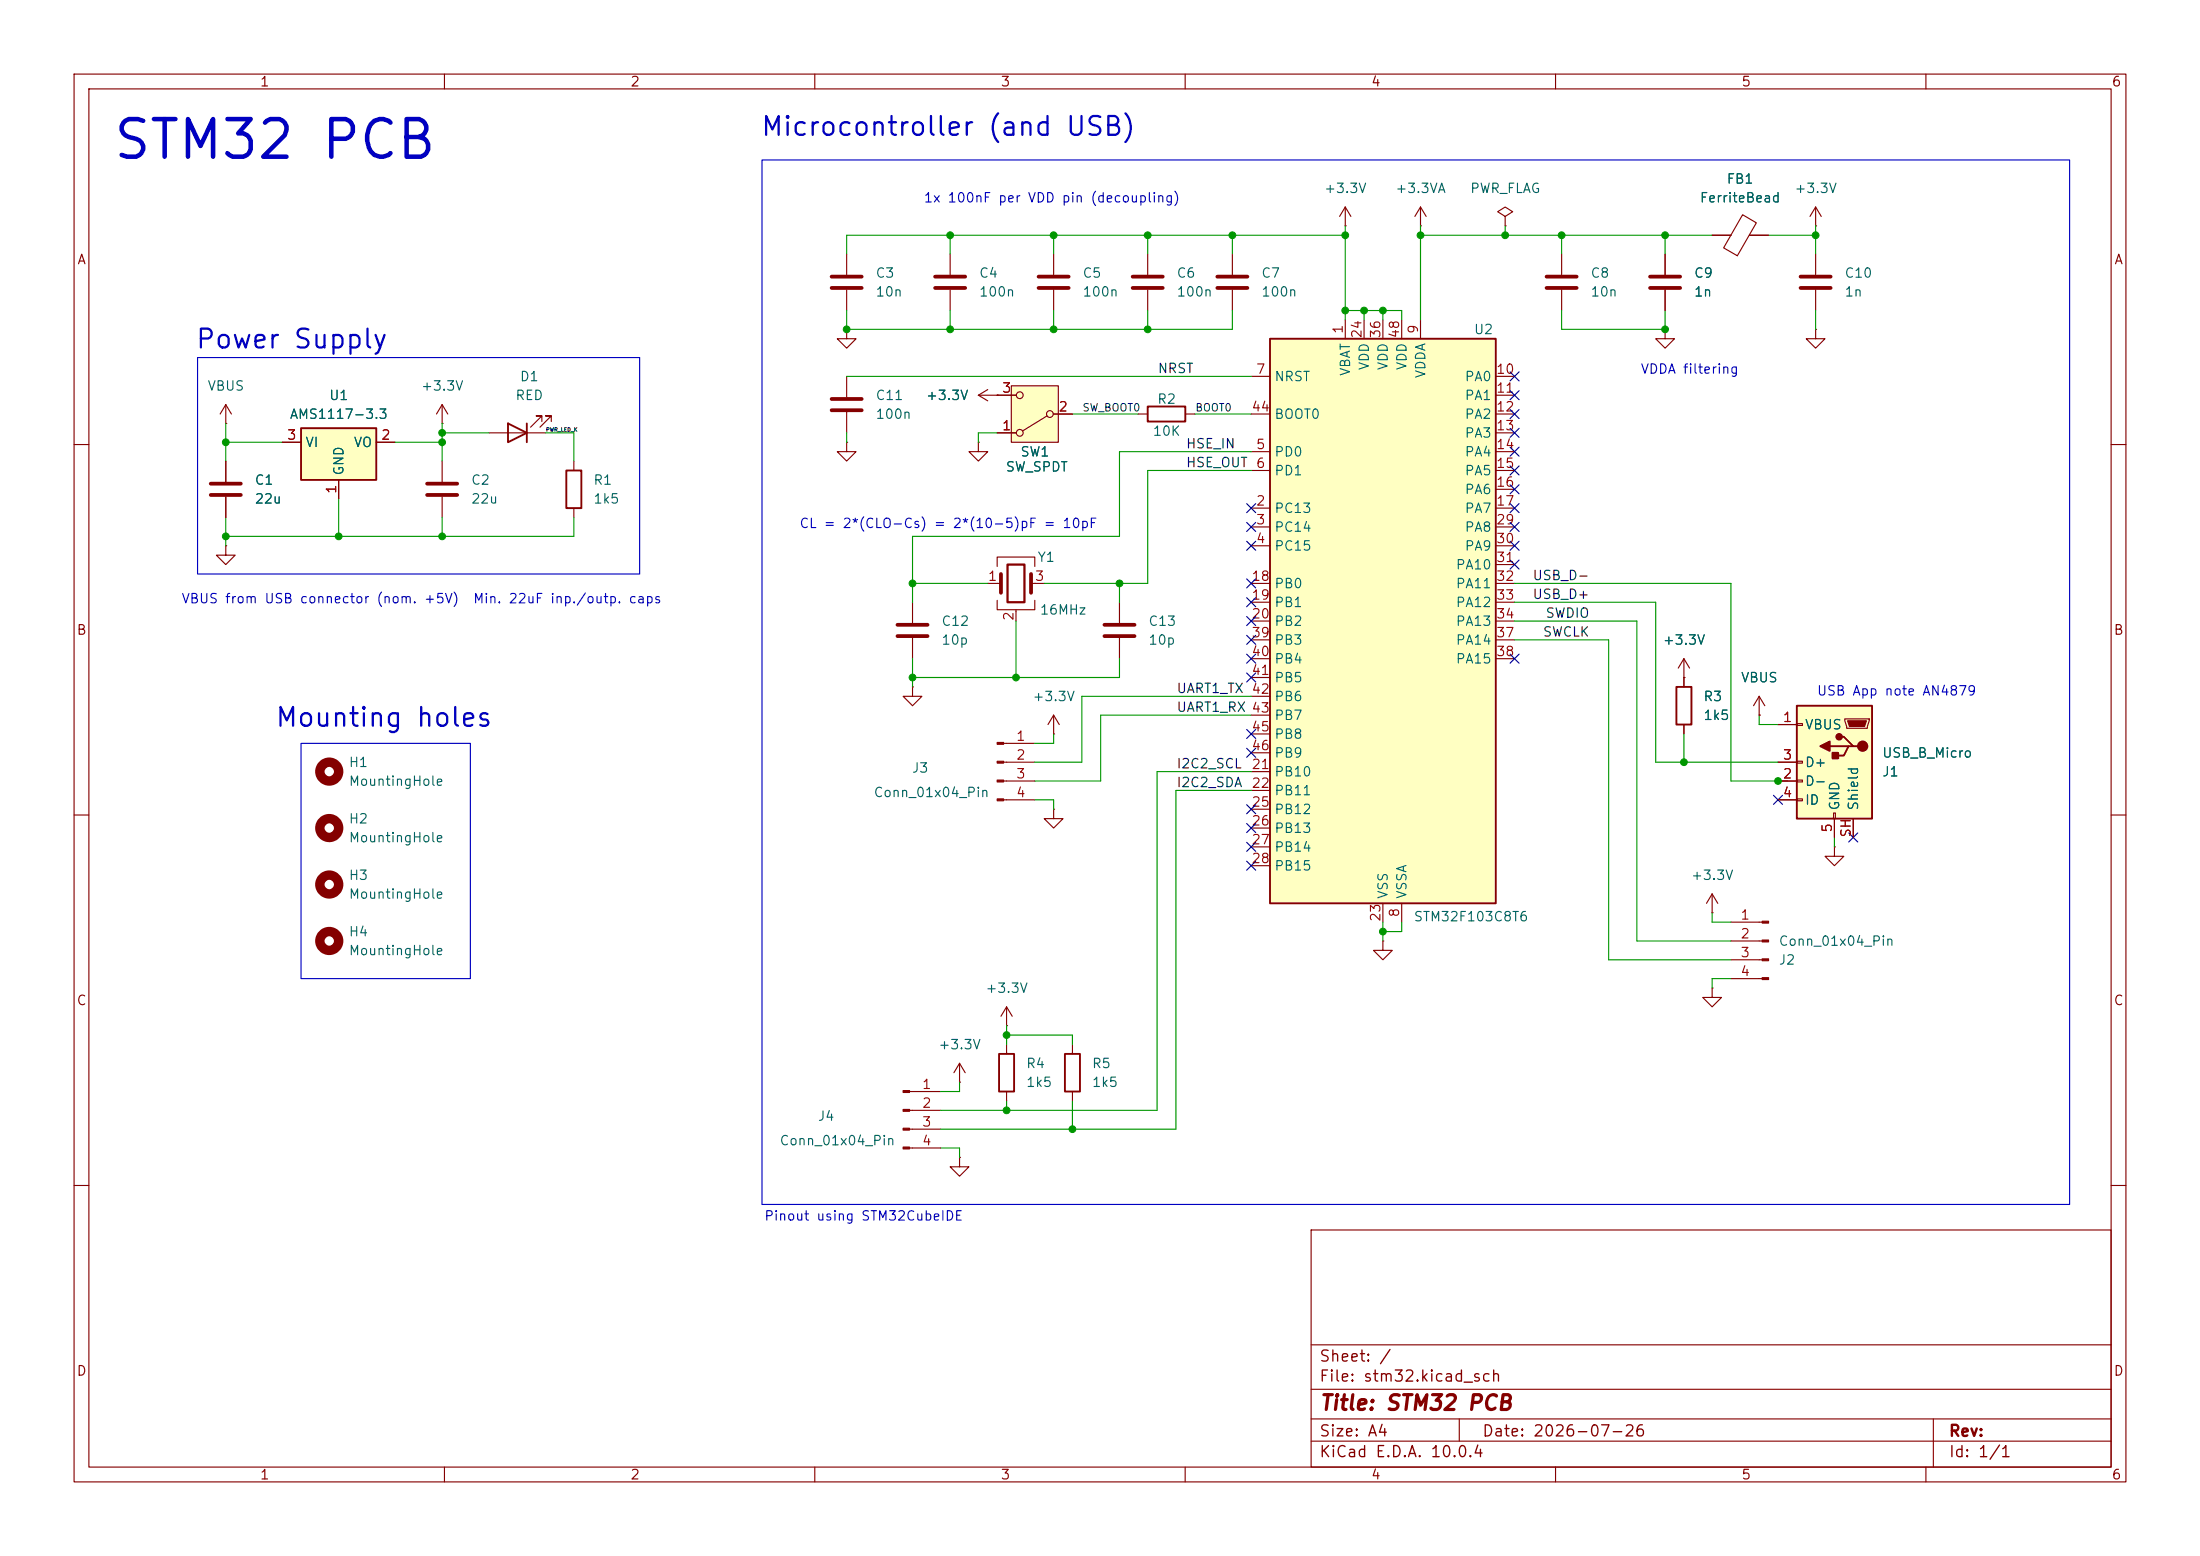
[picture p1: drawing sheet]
<svg xmlns="http://www.w3.org/2000/svg" width="297mm" height="210mm" viewBox="0 0 297 210" stroke-linecap="round" stroke-linejoin="round" font-family="sans-serif">
<g fill="none" stroke="#840000" stroke-width=".15">
<path d="M10 10h277v190h-277zM12 12h273v186h-273zM60 10v2M110 10v2M160 10v2M210 10v2M260 10v2M10 60h2M285 60h2M123.2 92.7v1.3h1.3l-1.3 1.3-1.3-1.3h1.3M123.2 92.7h.1M123.2 81.3v2.8"/>
<path d="M123.2 86.1v2.8M142.2 99.1h.1M142.2 96.5l-.7 1.3M142.2 96.5l.8 1.3M142.2 96.5v2.6M10 110h2M135.5 100.3h4.2M135.5 102.9h4.2M135.5 105.4h4.2M135.5 108h4.2M142.2 109.2v1.3h1.3l-1.3 1.3-1.2-1.3h1.2M142.2 109.2h.1"/>
<path d="M285 110h2M186.7 127v1.3h1.3l-1.3 1.2-1.3-1.2h1.3M186.7 127h.1M231.1 133.4v1.2h1.3l-1.3 1.3-1.2-1.3h1.2M231.1 133.4h.1M10 160h2M177 166h108v32h-108zM285 160h2M60 198v2M110 198v2M160 198v2M177 194.5h108"/>
<path d="M177 191.5h108M177 187.5h108M177 181.5h108M197 191.5v3M210 198v2M260 198v2M261 191.5v6.5"/>
</g>
<path d="M121.2 84.3h4M121.2 85.9h4" fill="none" stroke="#840000" stroke-width=".51"/>
<g fill="#840000" stroke="#840000" stroke-width=".15">
<path d="M134.6 100.2h.9v.3h-.9z"/>
<path d="M134.6 102.7h.9v.3h-.9z"/>
<path d="M134.6 105.3h.9v.2h-.9z"/>
<path d="M134.6 107.8h.9v.3h-.9z"/>
</g>
<path d="M136.5 52.1h6.4v7.6h-6.4z" fill="#ffffc2"/>
<g fill="none" stroke="#840000" stroke-width=".15">
<path d="M134.6 58.4h2.6M134.6 53.3h2.6M136.5 52.1h6.4v7.6h-6.4zM141.4 56.1l-3.4 2.1M142.2 55.9h2.6M153.7 55.9h1.2M160 55.9h1.3M151.1 81.3v2.8M151.1 86.1v2.8M233.7 124.5h4.2M233.7 127h4.2M233.7 129.5h4.2"/>
<path d="M233.7 132.1h4.2"/>
<circle cx="137.7" cy="58.4" r=".46"/>
<circle cx="137.7" cy="53.3" r=".46"/>
<circle cx="141.7" cy="55.9" r=".46"/>
</g>
<path d="M154.9 54.9h5.1v2h-5.1z" fill="none" stroke="#840000" stroke-width=".25"/>
<path d="M149.1 84.3h4.1M149.1 85.9h4.1" fill="none" stroke="#840000" stroke-width=".51"/>
<g fill="#840000" stroke="#840000" stroke-width=".15">
<path d="M237.9 124.3h.9v.3h-.9z"/>
<path d="M237.9 126.9h.9v.2h-.9z"/>
<path d="M237.9 129.4h.9v.3h-.9z"/>
<path d="M237.9 132h.9v.2h-.9z"/>
</g>
<path d="M171.4 45.7h30.5v76.2h-30.5z" fill="#ffffc2"/>
<path d="M68.6 57.2l2.5 1.2-2.5 1.3zM71.1 57.2v2.5M171.4 45.7h30.5v76.2h-30.5zM76.5 63.5h2v5.1h-2z" fill="none" stroke="#840000" stroke-width=".25"/>
<g fill="none" stroke="#840000" stroke-width=".15">
<path d="M231.1 31.8h2.6M235.3 29l1.8 1.1-2.6 4.4-1.8-1zM236.2 31.8h2.6M30.5 57.2h.1M30.5 54.6v2.6M30.5 54.6l-.8 1.3M30.5 54.6l.7 1.3M59.7 57.2h.1M59.7 54.6l-.8 1.3M59.7 54.6l.8 1.3M59.7 54.6v2.6M66 58.4h7.7"/>
<path d="M73.2 56.9v-.8h-.8h.8l-1.6 1.6M74.4 56.9v-.8h-.7h.7l-1.5 1.6M168.9 50.8h2.5M168.9 55.9h2.5M181.6 43.2v2.5M184.1 43.2v2.5M186.7 43.2v2.5M189.2 43.2v2.5M191.8 43.2v2.5M201.9 50.8h2.6M201.9 53.3h2.6M201.9 55.9h2.6"/>
<path d="M201.9 58.4h2.6M30.5 73.7v1.2h1.2l-1.2 1.3-1.3-1.3h1.3M30.5 73.7h.1M30.5 62.2v2.8M30.5 67.1v2.8M77.5 62.2v1.3M77.5 68.6v1.3M168.9 68.6h2.5M168.9 71.1h2.5M168.9 73.7h2.5M168.9 61h2.5M168.9 63.5h2.5"/>
<path d="M168.9 78.7h2.5M201.9 68.6h2.6M201.9 71.1h2.6M201.9 73.7h2.6M201.9 61h2.6M201.9 63.5h2.6M201.9 66h2.6M201.9 78.7h2.6M201.9 76.2h2.6M168.9 81.3h2.5M168.9 83.8h2.5M168.9 86.4h2.5"/>
<path d="M168.9 88.9h2.5M168.9 91.4h2.5M168.9 94h2.5M168.9 96.5h2.5M168.9 99.1h2.5M201.9 81.3h2.6M201.9 83.8h2.6M201.9 86.4h2.6M201.9 88.9h2.6M168.9 104.1h2.5M168.9 106.7h2.5M168.9 109.2h2.5"/>
<path d="M168.9 111.8h2.5M168.9 114.3h2.5M168.9 116.8h2.5M168.9 101.6h2.5M186.7 121.9v2.6M189.2 121.9v2.6"/>
</g>
<path d="M28.4 65.3h4.1M28.4 66.8h4.1" fill="none" stroke="#840000" stroke-width=".51"/>
<path d="M40.6 57.8h10.2v7h-10.2z" fill="#ffffc2"/>
<path d="M40.6 57.8h10.2v7h-10.2zM226.3 92.7h2v5.1h-2zM143.8 142.2h2v5.1h-2z" fill="none" stroke="#840000" stroke-width=".25"/>
<g fill="none" stroke="#840000" stroke-width=".15">
<path d="M191.8 30.5h.1M191.8 27.9l-.8 1.3M191.8 27.9l.7 1.3M191.8 27.9v2.6M203.2 29.2l1-.6-1-.7-1 .7 1 .6v1.3M203.2 30.5h.1M210.8 34.3v2.8M210.8 39.1v2.8M38.1 59.7h2.5M50.8 59.7h2.5M45.7 64.8v2.5M59.7 62.2v2.8"/>
<path d="M59.7 67.1v2.8M227.3 91.4h.1M227.3 88.9l-.7 1.3M227.3 88.9l.8 1.3M227.3 88.9v3.8M227.3 97.8v1.3M237.5 96.5h.1M237.5 94l-.8 1.3M237.5 94l.8 1.3M237.5 94v2.5M135.9 138.4h.1M135.9 135.9l-.8 1.3"/>
<path d="M135.9 135.9l.8 1.3M135.9 135.9v2.5M231.1 123.2h.1M231.1 120.7l-.7 1.2M231.1 120.7l.8 1.2M231.1 120.7v2.5M122.8 147.3h4.2M122.8 149.9h4.2M122.8 152.4h4.2M122.8 154.9h4.2M129.5 146.1h.1M129.5 156.2v1.3h1.3l-1.3 1.3-1.2-1.3h1.2"/>
<path d="M129.5 156.2h.1M129.5 143.5l-.7 1.3M129.5 143.5l.8 1.3M129.5 143.5v2.6M144.8 141v1.2M144.8 147.3v1.3"/>
</g>
<g fill="none" stroke="#840000" stroke-width="1.3">
<circle cx="44.4" cy="119.4" r="1.27"/>
<circle cx="44.4" cy="111.8" r="1.27"/>
<circle cx="44.4" cy="104.1" r="1.27"/>
<circle cx="44.4" cy="127" r="1.27"/>
</g>
<path d="M208.8 37.3h4.1M208.8 38.9h4.1M57.7 65.3h4M57.7 66.8h4" fill="none" stroke="#840000" stroke-width=".51"/>
<g fill="#840000" stroke="#840000" stroke-width=".15">
<path d="M121.9 147.2h.9v.2h-.9z"/>
<path d="M121.9 149.7h.9v.3h-.9z"/>
<path d="M121.9 152.3h.9v.2h-.9z"/>
<path d="M121.9 154.8h.9v.3h-.9z"/>
</g>
<path d="M242.6 95.3h10.1v15.2h-10.1z" fill="#ffffc2"/>
<path d="M242.6 95.3h10.1v15.2h-10.1zM248.3 99.4h.6l1.3 1.3h.6M247 100.7h2.6M250.2 100.7h-.6l-.7 1.3h-1.3M134.9 142.2h2v5.1h-2z" fill="none" stroke="#840000" stroke-width=".25"/>
<g fill="none" stroke="#840000" stroke-width=".15">
<path d="M114.3 34.3v2.8M114.3 39.1v2.8M128.3 34.3v2.8M128.3 39.1v2.8M142.2 34.3v2.8M142.2 39.1v2.8M154.9 34.3v2.8M154.9 39.1v2.8M166.4 34.3v2.8M166.4 39.1v2.8M181.6 30.5h.1M181.6 27.9l-.8 1.3"/>
<path d="M181.6 27.9l.8 1.3M181.6 27.9v2.6M224.8 34.3v2.8M224.8 39.1v2.8M231.1 31.8h2.6M236.2 31.8h2.6M245.1 30.5h.1M245.1 27.9l-.8 1.3M245.1 27.9l.8 1.3M245.1 27.9v2.6M245.1 34.3v2.8M245.1 39.1v2.8"/>
<path d="M38.1 59.7h2.5M50.8 59.7h2.5M114.3 44.5v1.2h1.3l-1.3 1.3-1.3-1.3h1.3M114.3 44.5h.1M114.3 59.7v1.3h1.3l-1.3 1.2-1.3-1.2h1.3M114.3 59.7h.1M114.3 50.8v2.8M114.3 55.6v2.8M132.1 59.7v1.3h1.2l-1.2 1.2-1.3-1.2h1.3M132.1 59.7h.1M132.1 53.3l1.2 .8M132.1 53.3h5.1"/>
<path d="M133.3 52.6l-1.2 .7M134.6 53.3h.1M134.6 58.4h2.6M142.2 55.9h2.6M224.8 44.5v1.2h1.3l-1.3 1.3-1.3-1.3h1.3M224.8 44.5h.1M245.1 44.5v1.2h1.3l-1.3 1.3-1.3-1.3h1.3M245.1 44.5h.1M30.5 62.2v2.8M30.5 67.1v2.8M45.7 64.8v2.5M133.3 78.7h1.8"/>
<path d="M134.6 76.5v-1.3h5.1v1.3M139.2 78.7h1.8M134.6 81v1.3h5.1v-1.3M137.2 82.3v1.5M227.3 91.4h.1M227.3 91.4v1.3M227.3 97.8v1.3M237.5 96.5h.1M240 97.8h2.6M242.6 97.7h.7v.2h-.7zM249 97h3.3v.3l-.2 1h-2.8zM240 105.4h2.6"/>
<path d="M240 102.9h2.6M240 108h2.6M242.6 102.7h.7v.3h-.7zM242.6 105.3h.7v.2h-.7zM242.6 107.8h.7v.3h-.7zM247.5 109.7h.3v.8h-.3zM247.6 114.3v1.3h1.3l-1.3 1.2-1.2-1.2h1.2M247.6 114.3h.1M247.6 110.5v2.5M250.2 110.5v2.5M135.9 141v1.2M135.9 147.3v1.3"/>
</g>
<path d="M249.4 97.3h2.6l-.3 .7h-2z" fill="#840000" stroke="#840000" stroke-width=".15"/>
<g fill="#840000" stroke="#840000" stroke-width=".25">
<path d="M247.4 101.6h.8v.8h-.8z"/>
<path d="M245.7 100.7l1.3-.6v1.2z"/>
<circle cx="251.5" cy="100.7" r=".63"/>
<circle cx="248.3" cy="99.4" r=".38"/>
</g>
<g fill="none" stroke="#840000" stroke-width=".51">
<path d="M112.3 37.3h4M112.3 38.9h4M126.2 37.3h4.1M126.2 38.9h4.1M140.2 37.3h4.1M140.2 38.9h4.1M152.9 37.3h4.1M152.9 38.9h4.1M164.3 37.3h4.1M164.3 38.9h4.1M222.8 37.3h4M222.8 38.9h4"/>
<path d="M243.1 37.3h4M243.1 38.9h4M112.3 53.8h4M112.3 55.4h4M135.1 77.5v2.5M139.2 77.5v2.5"/>
</g>
<path d="M136 76.2h2.3v5.1h-2.3z" fill="none" stroke="#840000" stroke-width=".3"/>
<g fill="none" stroke="#009600" stroke-width=".15">
<path d="M128.3 31.8v2.5M142.2 31.8v2.5M154.9 31.8v2.5M166.4 31.8v2.5M181.6 31.8h-67.3v2.5M181.6 30.5v12.7M191.8 31.8h39.3M191.8 30.5v12.7M203.2 30.5v1.3M210.8 31.8v2.5M224.8 31.8v2.5M238.8 31.8h6.3"/>
<path d="M245.1 30.5v3.8M30.5 57.2v5M30.5 59.7h7.6M53.3 59.7h6.4M59.7 57.2v5M59.7 58.4h6.3M73.7 58.4h3.8v3.8M114.3 50.8h54.6M114.3 41.9v2.6h52.1v-2.6M114.3 58.4v1.3M128.3 41.9v2.6M134.6 58.4h-2.5v1.3"/>
<path d="M142.2 41.9v2.6M144.8 55.9h8.9M154.9 41.9v2.6M161.3 55.9h7.6M181.6 41.9h7.6v1.3M184.1 41.9v1.3M186.7 41.9v1.3M210.8 41.9v2.6h14v-2.6M245.1 41.9v2.6M30.5 69.9v3.8M45.7 67.3v5.1M59.7 69.9v2.5"/>
<path d="M77.5 69.9v2.5h-47M123.2 78.7h10.1M151.1 78.7v2.6M168.9 61h-17.8v11.4h-27.9v8.9M168.9 63.5h-14v15.2h-13.9M204.5 78.7h29.2v26.7h7.6M123.2 88.9v3.8M137.2 83.8v7.6M142.2 99.1v1.2h-2.5M151.1 88.9v2.5h-27.9M168.9 96.5h-20.3v8.9h-8.9M168.9 94h-22.9v8.9h-6.3"/>
<path d="M204.5 81.3h19v21.6h16.5M204.5 83.8h16.5v43.2h12.7M204.5 86.4h12.7v43.1h16.5M227.3 99.1v3.8M237.5 96.5v1.3h2.5M139.7 108h2.5v1.2M168.9 104.1h-12.7v45.8h-29.2M168.9 106.7h-10.2v45.7h-31.7M247.6 113v1.3M135.9 139.7h8.9v1.3M135.9 138.4v2.6M186.7 124.5v2.5"/>
<path d="M189.2 124.5v1.2h-2.5M231.1 123.2v1.3h2.6M233.7 132.1h-2.6v1.3M127 154.9h2.5v1.3M129.5 146.1v1.2h-2.5M135.9 148.6v1.3M144.8 148.6v3.8"/>
</g>
<g fill="none" stroke="#000084" stroke-width=".15">
<path d="M203.9 55.3l1.2 1.2M203.9 50.2l1.2 1.2M203.9 52.7l1.2 1.2M203.9 57.8l1.2 1.2M205.1 55.3l-1.2 1.2M205.1 50.2l-1.2 1.2M205.1 52.7l-1.2 1.2M205.1 57.8l-1.2 1.2M168.3 73.1l1.2 1.2M168.3 68l1.2 1.2M168.3 70.5l1.2 1.2M168.3 78.1l1.2 1.2"/>
<path d="M169.5 73.1l-1.2 1.2M169.5 68l-1.2 1.2M169.5 70.5l-1.2 1.2M169.5 78.1l-1.2 1.2M203.9 65.4l1.2 1.2M203.9 68l1.2 1.2M203.9 62.9l1.2 1.2M203.9 60.4l1.2 1.2M203.9 70.5l1.2 1.2M203.9 75.6l1.2 1.2M203.9 73.1l1.2 1.2M205.1 65.4l-1.2 1.2"/>
<path d="M205.1 68l-1.2 1.2M205.1 62.9l-1.2 1.2M205.1 60.4l-1.2 1.2M205.1 70.5l-1.2 1.2M205.1 75.6l-1.2 1.2M205.1 73.1l-1.2 1.2M168.3 90.8l1.2 1.2M168.3 80.7l1.2 1.2M168.3 88.3l1.2 1.2M168.3 85.8l1.2 1.2M168.3 83.2l1.2 1.2M168.3 98.5l1.2 1.2"/>
<path d="M169.5 90.8l-1.2 1.2M169.5 80.7l-1.2 1.2M169.5 85.8l-1.2 1.2M169.5 88.3l-1.2 1.2M169.5 98.5l-1.2 1.2M169.5 83.2l-1.2 1.2M203.9 88.3l1.2 1.2M205.1 88.3l-1.2 1.2M168.3 101l1.2 1.2M168.3 108.6l1.2 1.2M168.3 116.2l1.2 1.2M168.3 111.2l1.2 1.2"/>
<path d="M168.3 113.7l1.2 1.2M169.5 101l-1.2 1.2M169.5 111.2l-1.2 1.2M169.5 108.6l-1.2 1.2M169.5 116.2l-1.2 1.2M169.5 113.7l-1.2 1.2M239.4 107.3l1.2 1.3M240.6 107.3l-1.2 1.3M249.6 112.4l1.2 1.2M250.8 112.4l-1.2 1.2"/>
</g>
<path d="M102.9 21.6h176.5v141h-176.5zM26.7 48.3h59.7v29.2h-59.7zM40.6 100.3h22.9v31.8h-22.9z" fill="none" stroke="#0000c2" stroke-width=".15"/>
<g fill="#009600" stroke="#009600" stroke-width=".14">
<circle cx="184.1" cy="41.9" r=".46"/>
<circle cx="166.4" cy="31.8" r=".46"/>
<circle cx="181.6" cy="41.9" r=".46"/>
<circle cx="181.6" cy="31.8" r=".46"/>
<circle cx="186.7" cy="41.9" r=".46"/>
<circle cx="203.2" cy="31.8" r=".46"/>
<circle cx="210.8" cy="31.8" r=".46"/>
<circle cx="191.8" cy="31.8" r=".46"/>
<circle cx="224.8" cy="31.8" r=".46"/>
<circle cx="245.1" cy="31.8" r=".46"/>
<circle cx="224.8" cy="44.5" r=".46"/>
<circle cx="240" cy="105.4" r=".46"/>
<circle cx="227.3" cy="102.9" r=".46"/>
<circle cx="128.3" cy="31.8" r=".46"/>
<circle cx="142.2" cy="31.8" r=".46"/>
<circle cx="142.2" cy="44.5" r=".46"/>
<circle cx="154.9" cy="31.8" r=".46"/>
<circle cx="154.9" cy="44.5" r=".46"/>
<circle cx="151.1" cy="78.7" r=".46"/>
<circle cx="114.3" cy="44.5" r=".46"/>
<circle cx="128.3" cy="44.5" r=".46"/>
<circle cx="123.2" cy="91.4" r=".46"/>
<circle cx="135.9" cy="139.7" r=".46"/>
<circle cx="144.8" cy="152.4" r=".46"/>
<circle cx="135.9" cy="149.9" r=".46"/>
<circle cx="137.2" cy="91.4" r=".46"/>
<circle cx="30.5" cy="59.7" r=".46"/>
<circle cx="59.7" cy="58.4" r=".46"/>
<circle cx="59.7" cy="59.7" r=".46"/>
<circle cx="45.7" cy="72.4" r=".46"/>
<circle cx="59.7" cy="72.4" r=".46"/>
<circle cx="30.5" cy="72.4" r=".46"/>
<circle cx="186.7" cy="125.7" r=".46"/>
<circle cx="123.2" cy="78.7" r=".46"/>
</g>
<text font-size="5.1" fill="#0000c2" x="15" y="22.7">STM32 PCB</text>
<g font-size="2.5" fill="#0000c2">
<text x="102.6" y="19">Microcontroller (and USB)</text>
<text x="26.3" y="47.7">Power Supply</text>
<text x="37" y="98.7">Mounting holes</text>
</g>
<text font-size="2" fill="#840000" x="178" y="190.8">Title: STM32 PCB</text>
<g font-size="1.5" fill="#840000">
<text x="178" y="184.2">Sheet: /</text>
<text x="178" y="186.9">File: stm32.kicad_sch</text>
<text x="178" y="197.1">KiCad E.D.A. 10.0.4</text>
<text x="178" y="194.3">Size: A4</text>
<text x="200" y="194.3">Date: 2026-07-26</text>
<text x="263" y="194.3">Rev:</text>
<text x="263" y="197.1">Id: 1/1</text>
</g>
<g font-size="1.3" fill="#840000">
<text x="35" y="12">1</text>
<text x="85" y="12">2</text>
<text x="135" y="12">3</text>
<text x="185" y="12">4</text>
<text x="235" y="12">5</text>
<text x="285" y="12">6</text>
<text x="10.3" y="36">A</text>
<text x="285.3" y="36">A</text>
<text x="10.3" y="86">B</text>
<text x="285.3" y="86">B</text>
<text x="10.3" y="136">C</text>
<text x="285.3" y="136">C</text>
<text x="10.3" y="186">D</text>
<text x="285.3" y="186">D</text>
<text x="35" y="200">1</text>
<text x="85" y="200">2</text>
<text x="135" y="200">3</text>
<text x="185" y="200">4</text>
<text x="235" y="200">5</text>
<text x="285" y="200">6</text>
</g>
<g font-size="1.3" fill="#0000c2">
<text x="124.6" y="27.6">1x 100nF per VDD pin (decoupling)</text>
<text x="221.4" y="50.8">VDDA filtering</text>
<text x="107.8" y="71.6">CL = 2*(CLO-Cs) = 2*(10-5)pF = 10pF</text>
<text x="24.4" y="81.7">VBUS from USB connector (nom. +5V)</text>
<text x="63.8" y="81.7">Min. 22uF inp./outp. caps</text>
<text x="245.2" y="94.2">USB App note AN4879</text>
<text x="103.1" y="165.1">Pinout using STM32CubeIDE</text>
</g>
<g font-size="1.3" fill="#006464">
<text x="178.7" y="26.4">+3.3V</text>
<text x="188.3" y="26.4">+3.3VA</text>
<text x="198.4" y="26.4">PWR_FLAG</text>
<text x="229.4" y="27.6">FerriteBead</text>
<text x="233" y="25.1">FB1</text>
<text x="242.2" y="26.4">+3.3V</text>
<text x="118.1" y="37.8">C3</text>
<text x="118.1" y="40.3">10n</text>
<text x="132.1" y="37.8">C4</text>
<text x="132.1" y="40.3">100n</text>
<text x="146.1" y="37.8">C5</text>
<text x="146.1" y="40.3">100n</text>
<text x="158.8" y="37.8">C6</text>
<text x="158.8" y="40.3">100n</text>
<text x="170.2" y="37.8">C7</text>
<text x="170.2" y="40.3">100n</text>
<text x="214.6" y="37.8">C8</text>
<text x="214.6" y="40.3">10n</text>
<text x="228.6" y="37.8">C9</text>
<text x="228.6" y="40.3">1n</text>
<text x="248.9" y="40.3">1n</text>
<text x="248.9" y="37.8">C10</text>
<text x="198.9" y="45.4">U2</text>
<text x="27.9" y="53">VBUS</text>
<text x="56.7" y="53">+3.3V</text>
<text x="70.1" y="51.8">D1</text>
<text x="172" y="51.8">NRST</text>
<text x="182.6" y="50.8" transform="rotate(-90 182.6 50.8)">VBAT</text>
<text x="185.1" y="50.1" transform="rotate(-90 185.1 50.1)">VDD</text>
<text x="187.7" y="50.1" transform="rotate(-90 187.7 50.1)">VDD</text>
<text x="190.2" y="50.1" transform="rotate(-90 190.2 50.1)">VDD</text>
<text x="192.7" y="51.1" transform="rotate(-90 192.7 51.1)">VDDA</text>
<text x="197.7" y="51.8">PA0</text>
<text x="39" y="56.9">AMS1117-3.3</text>
<text x="44.3" y="54.3">U1</text>
<text x="69.5" y="54.3">RED</text>
<text x="118.1" y="56.9">100n</text>
<text x="118.1" y="54.3">C11</text>
<text x="124.9" y="54.3">+3.3V</text>
<text x="155.5" y="59.1">10K</text>
<text x="156.1" y="54.8">R2</text>
<text x="172" y="56.9">BOOT0</text>
<text x="197.7" y="54.3">PA1</text>
<text x="197.7" y="56.9">PA2</text>
<text x="197.7" y="59.4">PA3</text>
<text x="34.3" y="65.7">C1</text>
<text x="41.1" y="60.7">VI</text>
<text x="46.7" y="64.3" transform="rotate(-90 46.7 64.3)">GND</text>
<text x="47.7" y="60.7">VO</text>
<text x="63.5" y="65.7">C2</text>
<text x="80" y="65.7">R1</text>
<text x="135.7" y="64">SW_SPDT</text>
<text x="137.7" y="61.9">SW1</text>
<text x="172" y="61.9">PD0</text>
<text x="172" y="64.5">PD1</text>
<text x="197.7" y="61.9">PA4</text>
<text x="197.7" y="64.5">PA5</text>
<text x="34.3" y="68.3">22u</text>
<text x="63.5" y="68.3">22u</text>
<text x="80" y="68.3">1k5</text>
<text x="172" y="69.6">PC13</text>
<text x="197.7" y="67">PA6</text>
<text x="197.7" y="69.6">PA7</text>
<text x="140" y="76.2">Y1</text>
<text x="172" y="72.1">PC14</text>
<text x="172" y="74.6">PC15</text>
<text x="196.4" y="77.2">PA10</text>
<text x="197.7" y="72.1">PA8</text>
<text x="197.7" y="74.6">PA9</text>
<text x="140.3" y="83.3">16MHz</text>
<text x="172" y="79.7">PB0</text>
<text x="172" y="82.3">PB1</text>
<text x="196.4" y="79.7">PA11</text>
<text x="196.4" y="82.3">PA12</text>
<text x="127" y="84.8">C12</text>
<text x="127" y="87.3">10p</text>
<text x="154.9" y="84.8">C13</text>
<text x="154.9" y="87.3">10p</text>
<text x="172" y="84.8">PB2</text>
<text x="172" y="87.3">PB3</text>
<text x="172" y="89.9">PB4</text>
<text x="196.4" y="84.8">PA13</text>
<text x="196.4" y="87.3">PA14</text>
<text x="196.4" y="89.9">PA15</text>
<text x="224.4" y="87.3">+3.3V</text>
<text x="139.3" y="95">+3.3V</text>
<text x="172" y="92.4">PB5</text>
<text x="172" y="95">PB6</text>
<text x="229.9" y="95">R3</text>
<text x="234.9" y="92.4">VBUS</text>
<text x="172" y="97.5">PB7</text>
<text x="172" y="100">PB8</text>
<text x="229.9" y="97.5">1k5</text>
<text x="243.6" y="98.8">VBUS</text>
<text x="47" y="103.8">H1</text>
<text x="47" y="106.4">MountingHole</text>
<text x="117.9" y="107.9">Conn_01x04_Pin</text>
<text x="123" y="104.6">J3</text>
<text x="172" y="105.1">PB10</text>
<text x="172" y="107.7">PB11</text>
<text x="172" y="102.6">PB9</text>
<text x="243.6" y="106.4">D-</text>
<text x="243.6" y="103.8">D+</text>
<text x="254" y="105.1">J1</text>
<text x="254" y="102.6">USB_B_Micro</text>
<text x="47" y="111.5">H2</text>
<text x="172" y="110.2">PB12</text>
<text x="172" y="112.7">PB13</text>
<text x="243.6" y="108.9">ID</text>
<text x="248.6" y="109.5" transform="rotate(-90 248.6 109.5)">GND</text>
<text x="251.2" y="109.5" transform="rotate(-90 251.2 109.5)">Shield</text>
<text x="47" y="114">MountingHole</text>
<text x="47" y="119.1">H3</text>
<text x="172" y="115.3">PB14</text>
<text x="172" y="117.8">PB15</text>
<text x="228.2" y="119.1">+3.3V</text>
<text x="47" y="121.6">MountingHole</text>
<text x="187.7" y="121.4" transform="rotate(-90 187.7 121.4)">VSS</text>
<text x="190.2" y="121.4" transform="rotate(-90 190.2 121.4)">VSSA</text>
<text x="190.8" y="124.7">STM32F103C8T6</text>
<text x="47" y="126.7">H4</text>
<text x="47" y="129.2">MountingHole</text>
<text x="240" y="130.5">J2</text>
<text x="240" y="128">Conn_01x04_Pin</text>
<text x="132.9" y="134.3">+3.3V</text>
<text x="126.6" y="141.9">+3.3V</text>
<text x="138.4" y="144.5">R4</text>
<text x="138.4" y="147">1k5</text>
<text x="147.3" y="144.5">R5</text>
<text x="147.3" y="147">1k5</text>
<text x="105.2" y="154.9">Conn_01x04_Pin</text>
<text x="110.3" y="151.6">J4</text>
</g>
<g font-size="1.3" fill="#a90000">
<text x="181.6" y="45.2" transform="rotate(-90 181.6 45.2)">1</text>
<text x="184.1" y="45.8" transform="rotate(-90 184.1 45.8)">24</text>
<text x="186.7" y="45.8" transform="rotate(-90 186.7 45.8)">36</text>
<text x="189.2" y="45.8" transform="rotate(-90 189.2 45.8)">48</text>
<text x="191.7" y="45.2" transform="rotate(-90 191.7 45.2)">9</text>
<text x="135.2" y="53.3">3</text>
<text x="169.5" y="50.8">7</text>
<text x="201.9" y="50.8">10</text>
<text x="201.9" y="53.3">11</text>
<text x="38.7" y="59.7">3</text>
<text x="51.4" y="59.7">2</text>
<text x="135.2" y="58.4">1</text>
<text x="142.8" y="55.9">2</text>
<text x="168.9" y="55.9">44</text>
<text x="201.9" y="55.9">12</text>
<text x="201.9" y="58.4">13</text>
<text x="169.5" y="60.9">5</text>
<text x="169.5" y="63.5">6</text>
<text x="201.9" y="60.9">14</text>
<text x="201.9" y="63.5">15</text>
<text x="45.7" y="66.7" transform="rotate(-90 45.7 66.7)">1</text>
<text x="169.5" y="68.6">2</text>
<text x="169.5" y="71.1">3</text>
<text x="201.9" y="66">16</text>
<text x="201.9" y="68.6">17</text>
<text x="201.9" y="71.1">29</text>
<text x="169.5" y="73.6">4</text>
<text x="201.9" y="73.6">30</text>
<text x="201.9" y="76.2">31</text>
<text x="133.3" y="78.7">1</text>
<text x="137.1" y="83.9" transform="rotate(-90 137.1 83.9)">2</text>
<text x="139.6" y="78.7">3</text>
<text x="168.9" y="78.7">18</text>
<text x="168.9" y="81.3">19</text>
<text x="168.9" y="83.8">20</text>
<text x="201.9" y="78.7">32</text>
<text x="201.9" y="81.3">33</text>
<text x="201.9" y="83.8">34</text>
<text x="168.9" y="86.3">39</text>
<text x="168.9" y="88.9">40</text>
<text x="201.9" y="86.3">37</text>
<text x="201.9" y="88.9">38</text>
<text x="168.9" y="91.4">41</text>
<text x="168.9" y="94">42</text>
<text x="137.1" y="100.3">1</text>
<text x="168.9" y="99">45</text>
<text x="168.9" y="101.6">46</text>
<text x="240.6" y="97.8">1</text>
<text x="137.1" y="102.8">2</text>
<text x="137.1" y="105.4">3</text>
<text x="137.1" y="107.9">4</text>
<text x="168.9" y="104.1">21</text>
<text x="168.9" y="106.7">22</text>
<text x="240.6" y="105.4">2</text>
<text x="240.6" y="102.8">3</text>
<text x="240.6" y="107.9">4</text>
<text x="168.9" y="109.2">25</text>
<text x="168.9" y="111.7">26</text>
<text x="247.6" y="112.5" transform="rotate(-90 247.6 112.5)">5</text>
<text x="250.2" y="113.1" transform="rotate(-90 250.2 113.1)">SH</text>
<text x="168.9" y="114.3">27</text>
<text x="168.9" y="116.8">28</text>
<text x="186.7" y="124.5" transform="rotate(-90 186.7 124.5)">23</text>
<text x="189.2" y="123.9" transform="rotate(-90 189.2 123.9)">8</text>
<text x="234.9" y="124.4">1</text>
<text x="234.9" y="127">2</text>
<text x="234.9" y="129.5">3</text>
<text x="234.9" y="132.1">4</text>
<text x="124.4" y="147.3">1</text>
<text x="124.4" y="149.8">2</text>
<text x="124.4" y="152.4">3</text>
<text x="124.4" y="154.9">4</text>
</g>
<g font-size="1.3" fill="#0f0f0f">
<text x="156.2" y="50.7">NRST</text>
<text x="160" y="63.4">HSE_OUT</text>
<text x="160" y="60.8">HSE_IN</text>
<text x="206.8" y="81.2">USB_D+</text>
<text x="206.8" y="78.6">USB_D-</text>
<text x="208.6" y="83.7">SWDIO</text>
<text x="208.2" y="86.2">SWCLK</text>
<text x="158.7" y="93.9">UART1_TX</text>
<text x="158.7" y="96.4">UART1_RX 43</text>
<text x="158.7" y="106.6">I2C2_SDA</text>
<text x="158.7" y="104">I2C2_SCL</text>
</g>
<g font-size="1" fill="#0f0f0f">
<text x="146" y="55.8">SW_BOOT0</text>
<text x="161.3" y="55.8">BOOT0</text>
</g>
<text font-size=".5" fill="#0f0f0f" x="73.7" y="58.4">PWR_LED_K</text>
</svg>
